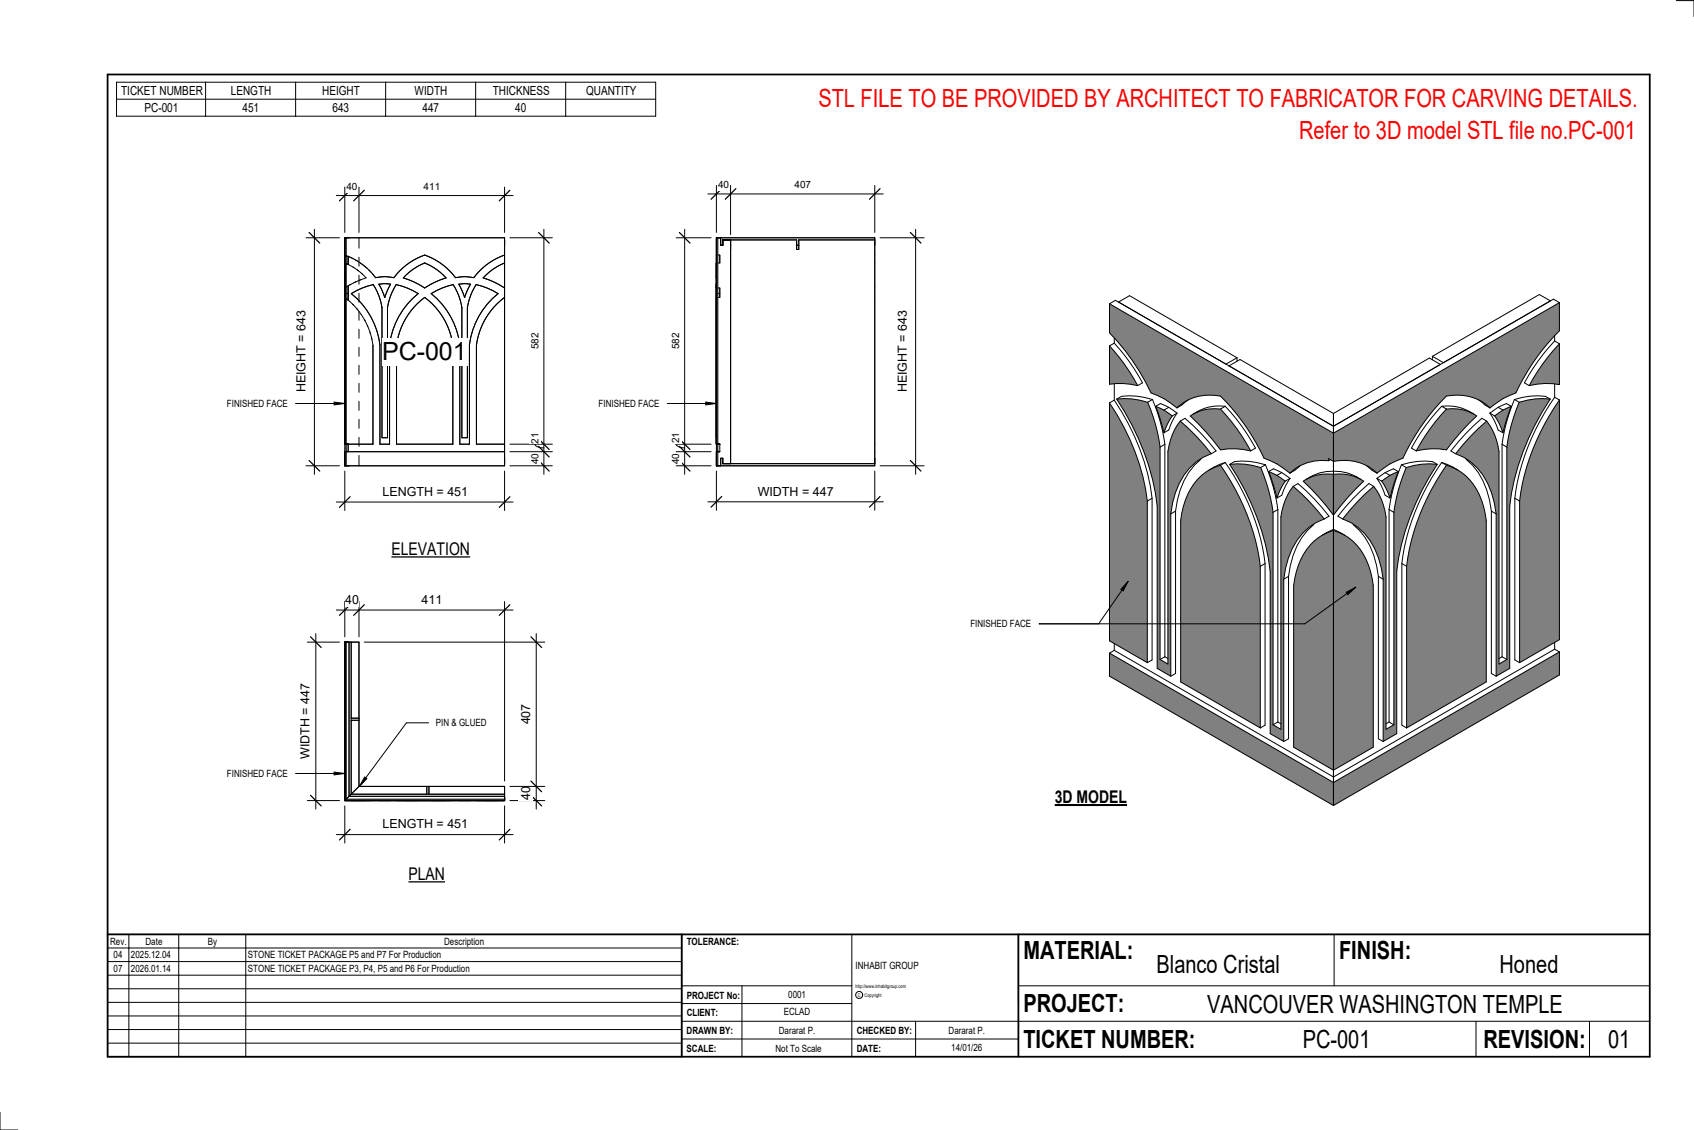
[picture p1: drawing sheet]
<svg xmlns="http://www.w3.org/2000/svg" width="914mm" height="610mm" viewBox="0 0 914 610" stroke-linecap="round" stroke-linejoin="round" font-family="sans-serif">
<g fill="#808080">
<path d="M720 422v13l122-71v-12zM720 286v130l21-13v-87a33 33 0 0 0-18-29zM733 271l-8 9a33 33 0 0 1 21 26l1 6v88l7-4v-88a132 132 0 0 1 22-57 38 38 0 0 0-17 1l-4 13-3 11v115l-4 2v-114l-2-9-5-8zM781 251a121 121 0 0 0-22 55v87l43-25v-87a33 33 0 0 0-18-29zM794 235l-8 10a33 33 0 0 1 21 26l1 6v88l7-4v-88a132 132 0 0 1 22-58 38 38 0 0 0-17 2l-4 12-3 12v115l-4 2v-114l-2-10-5-7zM842 216a121 121 0 0 0-22 54v87l22-12zM720 256v22l8-10 8-8a23 23 0 0 0-16-4zM746 260l4 9 5-15-5 2zM720 234v15a26 26 0 0 1 23 6 40 40 0 0 1 14-8 118 118 0 0 1 24-33 26 26 0 0 1 23 6 40 40 0 0 1 14-8 118 118 0 0 1 24-34v-15zM781 221l-9 10-8 12a39 39 0 0 1 17 0l8-10 8-9a23 23 0 0 0-16-3zM807 224l4 9 5-14-5 2zM842 185l-9 11-8 12a39 39 0 0 1 17-1z"/>
<path d="M599 352v13l121 70v-13zM707 294a39 39 0 0 0-9 22v87l22 13v-130a26 26 0 0 0-13 8zM664 251a132 132 0 0 1 22 57v88l7 4v-88a39 39 0 0 1 18-30l4-2a114 114 0 0 0-17-18l-4 8-3 9v114l-4-2v-115l-2-12-4-12a38 38 0 0 0-17-1zM646 259a39 39 0 0 0-9 22v87l43 25v-87a121 121 0 0 0-21-55 26 26 0 0 0-13 8zM603 215a132 132 0 0 1 22 58v88l7 4v-88a39 39 0 0 1 18-30l4-2a114 114 0 0 0-17-18l-4 7-3 10v114l-4-2v-115l-2-12-4-12a38 38 0 0 0-17-2zM599 217v129l20 11v-87a121 121 0 0 0-20-53zM703 260l9 8 8 10v-22a23 23 0 0 0-17 4zM685 254l4 15 5-9-5-4zM599 164v16a118 118 0 0 1 22 32 40 40 0 0 1 14 8 26 26 0 0 1 24-6 117 117 0 0 1 23 33 40 40 0 0 1 14 8 25 25 0 0 1 21-6v-2l3 2v-15zM642 224l9 9 8 10a39 39 0 0 1 16 0l-7-12-9-10a23 23 0 0 0-17 3zM624 219l4 14 5-9-5-3zM599 187v20a40 40 0 0 1 15 1l-7-11z"/>
</g>
<g fill="none" stroke="#000" stroke-width=".54">
<path d="M599 164v16a118 118 0 0 1 22 32 40 40 0 0 1 14 8M599 164l3-2 118 68M604 163l6-3 58 33M837 162l-6-3-58 33M842 163v15a117 117 0 0 0-24 34 40 40 0 0 0-14 8M842 163l-122 71-121-70M842 163l-3-2-119 69M599 187v20a40 40 0 0 1 15 1M599 187l8 10 7 11M601 185l9 10 7 12-3 1M601 182v3M601 185l-2 2"/>
<path d="M663 197l6-3 51 29M668 193v2M668 193l-6 3M773 192v2M773 192l6 4M839 184l-6 7-8 11-2 5 2 1M839 181v3M839 184l3 1M842 185l-9 11-8 12M842 185v22a39 39 0 0 0-17 1M599 217a121 121 0 0 1 20 53M599 217v129l20 11"/>
<path d="M601 216a121 121 0 0 1 21 53M601 207v9M601 216l-2 1M603 215a38 38 0 0 1 17 2M603 215a132 132 0 0 1 22 58v88l7 4M603 215l2-1a38 38 0 0 1 17 2M620 217l4 12 2 12M622 216l4 12 3 12M622 216l-2 1M624 219l4 2M624 219l4 14M624 219l2-1 5 2"/>
<path d="M631 220l4 3M631 220l-3 1M641 216l-6 4M661 219a23 23 0 0 0-15 3M661 219l9 11 5 8 3 4-3 1M661 219l-2 2M778 219l-9 11-5 8-2 4 2 1M778 219a23 23 0 0 1 15 3M778 219l3 2M798 216l6 4M809 220l-5 3M809 220l2 1"/>
<path d="M816 219l-5 14M816 219l-5 2M816 219l-3-1-4 2M817 216l-4 12-2 12M817 216l3 1M820 217l-4 12-3 12M837 215a132 132 0 0 0-22 58v88l-7 4M837 215a38 38 0 0 0-17 2M837 215l-3-1a38 38 0 0 0-17 2M839 214a121 121 0 0 0-21 55M839 207v7M839 214l3 2"/>
<path d="M842 216a121 121 0 0 0-22 54M842 216v129l-22 12M628 221l5 3M629 240v114M629 240l-3 1M633 224l-5 9M635 220a26 26 0 0 1 24-6 117 117 0 0 1 23 33 40 40 0 0 1 14 8M635 223l-4 9-3 1M635 223l-2 1M637 227a114 114 0 0 1 17 18M637 227l-4 7-3 10v114l-4-2M637 227l3-1a114 114 0 0 1 16 17l-2 2"/>
<path d="M647 222l-3 1M659 221a23 23 0 0 0-17 3l9 9 8 10a39 39 0 0 1 16 0M659 221l9 10 7 12M720 223v31M720 223l52-30 6 4-58 33M781 221a23 23 0 0 1 16 3l-8 9-8 10a39 39 0 0 0-17 0M781 221l-9 10-8 12M793 222l3 1M802 227l5 7 2 10v114l4-2M802 227a114 114 0 0 0-16 18M802 227l-2-1a114 114 0 0 0-17 17l3 2M804 223l5 9 2 1"/>
<path d="M804 223l3 1M804 220a26 26 0 0 0-23-6 117 117 0 0 0-24 33 40 40 0 0 0-14 8M807 224l4 9M811 240v114M811 240l2 1M811 221l-4 3M626 241v115M648 248a40 40 0 0 0-13 28M654 245a33 33 0 0 0-21 26l-1 6M655 252l-2 2M659 251a121 121 0 0 1 21 55M659 251a30 30 0 0 0-21 26l-1 4v87l43 25"/>
<path d="M661 249l-6 3M661 249a121 121 0 0 1 22 55M661 249l-2 2M664 251a38 38 0 0 1 17 1M664 251a132 132 0 0 1 22 57v88l7 4M664 251l2-2a38 38 0 0 1 17 2M681 252l4 12 2 12M683 251l4 12 3 12M683 251l-2 1M685 254l4 2M685 254l4 15M685 254l2-1 5 2"/>
<path d="M689 256l5 4M692 255l4 3M692 255l-3 1M694 260l-5 9M696 258l-4 9-3 2M696 258l-2 2M702 251l-6 4M703 260l3-2a24 24 0 0 1 14-2 23 23 0 0 1 16 4l-8 8-8 10-8-10zM708 257l-3 2M717 249v-2l3 2a26 26 0 0 1 23 6M717 249a25 25 0 0 0-21 6M718 248l-1 1"/>
<path d="M720 254v2M720 254a22 22 0 0 1 13 4M720 254a22 22 0 0 0-13 4M720 256v30M732 257l3 2M738 251l5 4M743 258l5 9 2 2M743 258l3 2M746 260l4 9M748 255l-5 3M748 255l2 1M750 256l-4 4"/>
<path d="M755 254l-5 15M755 254l-5 2M755 254l-3-1-4 2M756 251l-4 12-2 12M756 251l3 1M759 252l-4 12-3 12M776 251a132 132 0 0 0-22 57v88l-7 4M776 251a38 38 0 0 0-17 1M776 251l-3-2a38 38 0 0 0-17 2M778 249a121 121 0 0 0-21 55M778 249l6 3M778 249l3 2"/>
<path d="M781 251a30 30 0 0 1 21 26v4v87l-43 25M781 251a121 121 0 0 0-22 55M784 252l3 2M786 245a33 33 0 0 1 21 26l1 6M791 248a40 40 0 0 1 14 28M813 241v115M619 270v87M622 269v87l-3 1M622 269l-3 1M632 277v88M635 276v87l-3 2M635 276l-3 1"/>
<path d="M687 276v115M690 275v115M690 275l-3 1M698 262a114 114 0 0 1 17 18M698 262l-4 8-3 9v114l-4-2M698 262l3-1a114 114 0 0 1 16 17l-2 2M715 280a33 33 0 0 0-21 26l-1 6M725 280a33 33 0 0 1 21 26l1 6M741 262l5 8 2 9v114l4-2M741 262a114 114 0 0 0-16 18M741 262l-2-1a114 114 0 0 0-17 17l3 2M750 275v115"/>
<path d="M750 275l2 1M752 276v115M805 276v87l3 2M805 276l3 1M808 277v88M818 269v87l2 1M818 269l2 1M820 270v87M707 294l7-5 6-3a30 30 0 0 1 21 26v4v87l-21 13-22-13v-87l2-7a36 36 0 0 1 7-15zM709 283a40 40 0 0 0-13 28M716 287l-2 2M720 286h.1"/>
<path d="M720 286l3 1M720 286l-4 1M720 286v149M723 287l3 2M730 283a40 40 0 0 1 14 28M680 306v87M683 304v87l-3 2M683 304l-3 2M693 312v88M696 311v88l-3 1M696 311l-3 1M744 311v88l3 1"/>
<path d="M744 311l3 1M747 312v88M757 304v87l2 2M757 304l2 2M759 306v87M599 352v13l121 70M601 351l-2 1M601 347v4M629 354l1 1M629 354l-3 2M811 354l-2 1M811 354l2 2"/>
<path d="M839 347v3M839 350l3 2M839 350l-119 69-119-68M842 352v12l-122 71M842 352l-122 70-121-70M690 390h1M690 390l-3 1M750 390h-2M750 390l2 1"/>
</g>
<path d="M387 128v123z" fill="#7c7c7c"/>
<g fill="none" stroke="#000" stroke-width=".54">
<path d="M387 138v12v-1M387 128h85v123h-85zM387 138h2M387 128v123M389 138v4M389 128v4h1v-3h40v6h1v-6h41M394 129v121M430 132h1M387 153v33M387 142v13M387 142h2M387 155h2"/>
<path d="M389 155v3h-2M389 155v5h-2M387 166v-12v32M387 240h2v4h-2M472 250h-82v-3h-1v4"/>
</g>
<path d="M186 128h1v123h-1z" fill="#7c7c7c"/>
<g fill="none" stroke="#000" stroke-width=".54">
<path d="M186 138v12M186 128h86v123h-86zM187 138a35 35 0 0 1 16 12M187 138h1M187 128v123M188 138v5M188 138l3 2M191 140l2 1M194 128v6M194 139v5M272 138a35 35 0 0 0-16 12l-5-1-5 1a35 35 0 0 0-17-12 35 35 0 0 0-16 12l-5-1-5 1M186 149v1"/>
<path d="M186 142v8M186 150v5M186 153v33v-25M187 158h1M188 143l-1-1 5 3 6 5-6 2-5 3M188 158v-4v8M188 158v4M188 143h.1M189 153l-1 1M190 158l5-3 6-1 3 3 2 7v2v70h3v-70l1-2 2-7 2-3 6 1 6 3a42 42 0 0 0-16 28v54h-5v-54a42 42 0 0 0-15-28zM191 144h.1M192 152h-1"/>
<path d="M193 146h1M194 148v5M194 158v5M194 141l2 2M195 151h-1M195 147l1 1M196 143l2 2M199 145l1 2M201 148l2 2M205 153h6l-3 7zM219 148l6-4 4-2 6 3 6 5-6 2-6 3-5-3-6-2zM233 158l5-3 7-1 2 3 2 7v2v70h3v-70l1-2 2-7 2-3 6 1 6 3a42 42 0 0 0-16 28v54h-5v-54a42 42 0 0 0-15-28z"/>
<path d="M248 153h6l-3 7zM272 142l-6 3-5 5 6 2 5 3M186 166v-12v32M188 162l-1-1a38 38 0 0 1 14 25v54h-14M188 162h.1M190 164l1 1M193 167h.1M194 168v5M194 178v4M195 170h.1M197 172v1M198 176h1"/>
<path d="M200 179v1M225 164l4-4a38 38 0 0 1 15 26v54h-30v-54a38 38 0 0 1 11-22zM272 160a38 38 0 0 0-15 26v54h15M194 187v5M194 197v5M201 182v1M194 207v5M194 217v4M188 240v4M194 226v5M194 236v5M187 244h85"/>
<path d="M194 246v5"/>
</g>
<path d="M186 346h1v85h85v1h-86z" fill="#7c7c7c"/>
<g fill="none" stroke="#000" stroke-width=".54">
<path d="M475 128h24M494 124v132M475 251h24M186 346v21M186 346v15M186 346v11zM186 346v86M186 346h8v78M187 346v85M188 346v84h84M190 346v82h82M186 367v22"/>
<path d="M186 377v12zM186 367v3zM186 364v3zM186 365v-16v17M186 369v16v-15M186 374v15M186 389v21M186 389v11zM186 389v15M190 389h4M190 387h4M186 410v20"/>
<path d="M186 417v15M186 410v3zM186 407v3zM186 408v-16v17M186 413v15v-11M186 412v5M186 432h22M186 432h19M186 432h12zM186 420v12zM186 432h86M187 431h85"/>
<path d="M194 424h78v8M194 424l-7 7M203 432h3M205 432h3zM208 432h21M208 432h3zM209 432h17h-16M214 432h15M218 432h11zM229 432h22M229 432h12zM229 432h15"/>
<path d="M230 424v4M232 424v4M248 432h3zM248 432h-15h16M251 432h21M251 432h3zM252 432h17h-16M257 432h15M261 432h11z"/>
</g>
<path d="M491 125l6 6M491 248l6 6" fill="none" stroke="#000" stroke-width=".67"/>
<path d="M483 168h8v44h-8z" fill="#fff"/>
<path d="M387 254v21M472 254v21M382 271h95" fill="none" stroke="#000" stroke-width=".54"/>
<path d="M390 268l-6 6M475 268l-6 6" fill="none" stroke="#000" stroke-width=".67"/>
<path d="M409 261h41v8h-41z" fill="#fff"/>
<path d="M382 105h95M387 100v25M394 100v27M472 100v25" fill="none" stroke="#000" stroke-width=".54"/>
<path d="M390 102l-6 5M397 102l-6 5M475 102l-6 5" fill="none" stroke="#000" stroke-width=".67"/>
<g fill="#fff">
<path d="M429 97h9v6h-9z"/>
<path d="M388 97h6v6h-6z"/>
</g>
<path d="M365 128h19M370 124v132M365 239l1 2 4 1M365 240h19M365 251h19M365 244h19" fill="none" stroke="#000" stroke-width=".54"/>
<path d="M367 125l5 6M367 237l5 5M367 248l5 6M367 241l5 6" fill="none" stroke="#000" stroke-width=".67"/>
<g fill="#fff">
<path d="M362 179h6v9h-6z"/>
<path d="M362 233h6v6h-6z"/>
<path d="M362 244h6v6h-6z"/>
<path d="M206 182h46v15h-46z"/>
</g>
<path d="M165 128h18M170 124v132M165 251h18" fill="none" stroke="#000" stroke-width=".54"/>
<path d="M167 125l6 6M167 248l6 6" fill="none" stroke="#000" stroke-width=".67"/>
<path d="M159 168h7v44h-7z" fill="#fff"/>
<path d="M186 254v21M272 254v21M182 271h95" fill="none" stroke="#000" stroke-width=".54"/>
<path d="M189 268l-6 6M275 268l-6 6" fill="none" stroke="#000" stroke-width=".67"/>
<path d="M206 261h46v8h-46z" fill="#fff"/>
<path d="M275 128h23M294 124v132M275 240h23M289 240l1 1 4 1M275 244h23M275 251h23" fill="none" stroke="#000" stroke-width=".54"/>
<path d="M291 125l5 6M291 237l5 5M291 241l5 6M291 248l5 6" fill="none" stroke="#000" stroke-width=".67"/>
<g fill="#fff">
<path d="M286 244h6v6h-6z"/>
<path d="M286 233h6v7h-6z"/>
<path d="M286 179h6v9h-6z"/>
</g>
<path d="M182 105h95M186 101v24M194 101v24M272 101v24" fill="none" stroke="#000" stroke-width=".54"/>
<path d="M189 103l-6 5M197 103l-6 5M275 103l-6 5" fill="none" stroke="#000" stroke-width=".67"/>
<g fill="#fff">
<path d="M187 98h6v6h-6z"/>
<path d="M229 98h9v6h-9z"/>
</g>
<path d="M166 346h17M170 342v94M166 432h17" fill="none" stroke="#000" stroke-width=".54"/>
<path d="M168 344l5 5M168 429l5 6" fill="none" stroke="#000" stroke-width=".67"/>
<path d="M161 369h8v41h-8z" fill="#fff"/>
<path d="M186 435v20M272 435v20M182 450h95" fill="none" stroke="#000" stroke-width=".54"/>
<path d="M189 447l-6 6M275 447l-6 6" fill="none" stroke="#000" stroke-width=".67"/>
<path d="M206 441h46v7h-46z" fill="#fff"/>
<path d="M182 329h95M186 325v19M194 325v19M272 325v96" fill="none" stroke="#000" stroke-width=".54"/>
<path d="M189 326l-6 6M197 326l-6 6M275 326l-6 6" fill="none" stroke="#000" stroke-width=".67"/>
<g fill="#fff">
<path d="M186 320h8v7h-8z"/>
<path d="M228 320h11v7h-11z"/>
</g>
<path d="M197 346h97M289 342v94M275 424h19M275 432h19" fill="none" stroke="#000" stroke-width=".54"/>
<path d="M287 344l5 5M287 421l5 6M287 429l5 6" fill="none" stroke="#000" stroke-width=".67"/>
<g fill="#fff">
<path d="M280 424h8v8h-8z"/>
<path d="M280 380h8v11h-8z"/>
</g>
<path d="M197 419l1 1-4 4z" fill="#000"/>
<g fill="none" stroke="#000" stroke-width=".54">
<path d="M905 0h9v9M231 390h-12l-25 34M197 419l1 1-4 4zM460 504v66M720 504v28M891 504h-341v37M368 532h92M401 532v38M550 532h341M368 551h523M368 541h92M494 551v19"/>
<path d="M797 551v19M858 551v19M368 561h182M0 600v10h10"/>
<circle cx="464" cy="537" r="1.9"/>
</g>
<path d="M58 40h833v530h-833zM58 504h833M368 504v66M550 504v66" fill="none" stroke="#000" stroke-width=".96"/>
<g fill="#fff">
<path d="M652 534h192v15h-192z"/>
<path d="M513 562h17v6h-17z"/>
<path d="M425 533h10v6h-10z"/>
<path d="M423 543h15v6h-15z"/>
<path d="M420 553h20v6h-20z"/>
<path d="M624 513h68v15h-68z"/>
<path d="M809 513h33v15h-33z"/>
<path d="M512 553h20v6h-20z"/>
<path d="M703 553h37v15h-37z"/>
<path d="M442 45h443v16h-443z"/>
<path d="M868 553h12v15h-12z"/>
<path d="M61 512h5v6h-5z"/>
<path d="M61 520h5v6h-5z"/>
</g>
<g fill="none" stroke="#000" stroke-width=".54">
<path d="M63 44h291v19h-291zM63 54h291M111 44v19M160 44v19M208 44v19M257 44v19M305 44v19M58 504h310v66h-310zM58 519h310M58 511h310M70 504v66M96 504v66"/>
<path d="M133 504v66M58 533h310M58 526h310M58 555h310M58 548h310M58 541h310M58 563h310"/>
</g>
<path d="M211 291h43v10h-43z" fill="#fff"/>
<path d="M211 300h43" fill="none" stroke="#000" stroke-width=".69" stroke-linecap="butt"/>
<path d="M220 466h20v11h-20z" fill="#fff"/>
<path d="M220 476h20" fill="none" stroke="#000" stroke-width=".69" stroke-linecap="butt"/>
<path d="M569 424h40v12h-40z" fill="#fff"/>
<path d="M569 434h39" fill="none" stroke="#000" stroke-width="1.1" stroke-linecap="butt"/>
<path d="M701 63h184v15h-184z" fill="#fff"/>
<path d="M160 218h26M180 217l6 1h-6zM360 218h27M381 217l6 1h-6zM609 314l-3 5-1-1zM609 314l-16 23M727 320l5-3-4 4zM732 317l-28 20h-143M160 417h26M180 417h6l-6 1z" fill="none" stroke="#000" stroke-width=".54"/>
<path d="M180 217l6 1h-6zM381 217l6 1h-6zM609 314l-3 5-1-1zM727 320l5-3-4 4zM180 417h6l-6 1z" fill="#000"/>
<g font-size="13.5" fill="#f00">
<text x="442" y="58">STL FILE TO BE PROVIDED BY ARCHITECT TO FABRICATOR FOR CARVING DETAILS.</text>
<text x="701" y="75">Refer to 3D model STL file no.PC-001</text>
</g>
<g font-size="13.5">
<text x="206" y="194">PC-001</text>
<text x="552" y="517">MATERIAL:</text>
<text x="723" y="517">FINISH:</text>
<text x="624" y="525">Blanco Cristal</text>
<text x="809" y="525">Honed</text>
<text x="552" y="546">PROJECT:</text>
<text x="652" y="546">VANCOUVER WASHINGTON TEMPLE</text>
<text x="552" y="565">TICKET NUMBER:</text>
<text x="703" y="565">PC-001</text>
<text x="801" y="565">REVISION:</text>
<text x="868" y="565">01</text>
</g>
<g font-size="9.4">
<text x="211" y="299">ELEVATION</text>
<text x="569" y="433">3D MODEL</text>
<text x="220" y="475">PLAN</text>
</g>
<g font-size="6.7">
<text x="65" y="51">TICKET NUMBER</text>
<text x="125" y="51">LENGTH</text>
<text x="174" y="51">HEIGHT</text>
<text x="224" y="51">WIDTH</text>
<text x="266" y="51">THICKNESS</text>
<text x="316" y="51">QUANTITY</text>
<text x="78" y="60">PC-001</text>
<text x="131" y="60">451</text>
<text x="179" y="60">643</text>
<text x="228" y="60">447</text>
<text x="278" y="60">40</text>
<text x="165" y="212" transform="rotate(-90 165 212)">HEIGHT = 643</text>
<text x="489" y="212" transform="rotate(-90 489 212)">HEIGHT = 643</text>
<text x="206" y="267">LENGTH = 451</text>
<text x="409" y="267">WIDTH = 447</text>
<text x="186" y="326">40</text>
<text x="228" y="326">411</text>
<text x="286" y="391" transform="rotate(-90 286 391)">407</text>
<text x="167" y="410" transform="rotate(-90 167 410)">WIDTH = 447</text>
<text x="286" y="432" transform="rotate(-90 286 432)">40</text>
<text x="206" y="447">LENGTH = 451</text>
</g>
<g font-size="5.4">
<text x="388" y="102">40</text>
<text x="429" y="102">407</text>
<text x="187" y="103">40</text>
<text x="229" y="103">411</text>
<text x="291" y="188" transform="rotate(-90 291 188)">582</text>
<text x="367" y="188" transform="rotate(-90 367 188)">582</text>
<text x="123" y="220">FINISHED FACE</text>
<text x="323" y="220">FINISHED FACE</text>
<text x="291" y="240" transform="rotate(-90 291 240)">21</text>
<text x="367" y="239" transform="rotate(-90 367 239)">21</text>
<text x="291" y="250" transform="rotate(-90 291 250)">40</text>
<text x="367" y="250" transform="rotate(-90 367 250)">40</text>
<text x="524" y="338">FINISHED FACE</text>
<text x="235" y="392">PIN &amp; GLUED</text>
<text x="123" y="419">FINISHED FACE</text>
<text x="59" y="510">Rev.</text>
<text x="79" y="510">Date</text>
<text x="112" y="510">By</text>
<text x="240" y="510">Description</text>
<text x="371" y="510">TOLERANCE:</text>
<text x="61" y="517">04</text>
<text x="71" y="517">2025.12.04</text>
<text x="134" y="517">STONE TICKET PACKAGE P5 and P7 For Production</text>
<text x="61" y="525">07</text>
<text x="71" y="524">2026.01.14</text>
<text x="134" y="524">STONE TICKET PACKAGE P3, P4, P5 and P6 For Production</text>
<text x="462" y="523">INHABIT GROUP</text>
<text x="371" y="539">PROJECT No:</text>
<text x="425" y="538">0001</text>
<text x="371" y="548">CLIENT:</text>
<text x="423" y="548">ECLAD</text>
<text x="371" y="558">DRAWN BY:</text>
<text x="420" y="558">Dararat P.</text>
<text x="462" y="558">CHECKED BY:</text>
<text x="512" y="558">Dararat P.</text>
<text x="371" y="567">SCALE:</text>
<text x="419" y="567">Not To Scale</text>
<text x="462" y="567">DATE:</text>
<text x="513" y="567">14/01/26</text>
</g>
<g font-size="2.7">
<text x="462" y="533">http://www.inhabitgroup.com</text>
<text x="463" y="538">C</text>
<text x="467" y="538">Copyright</text>
</g>
</svg>
